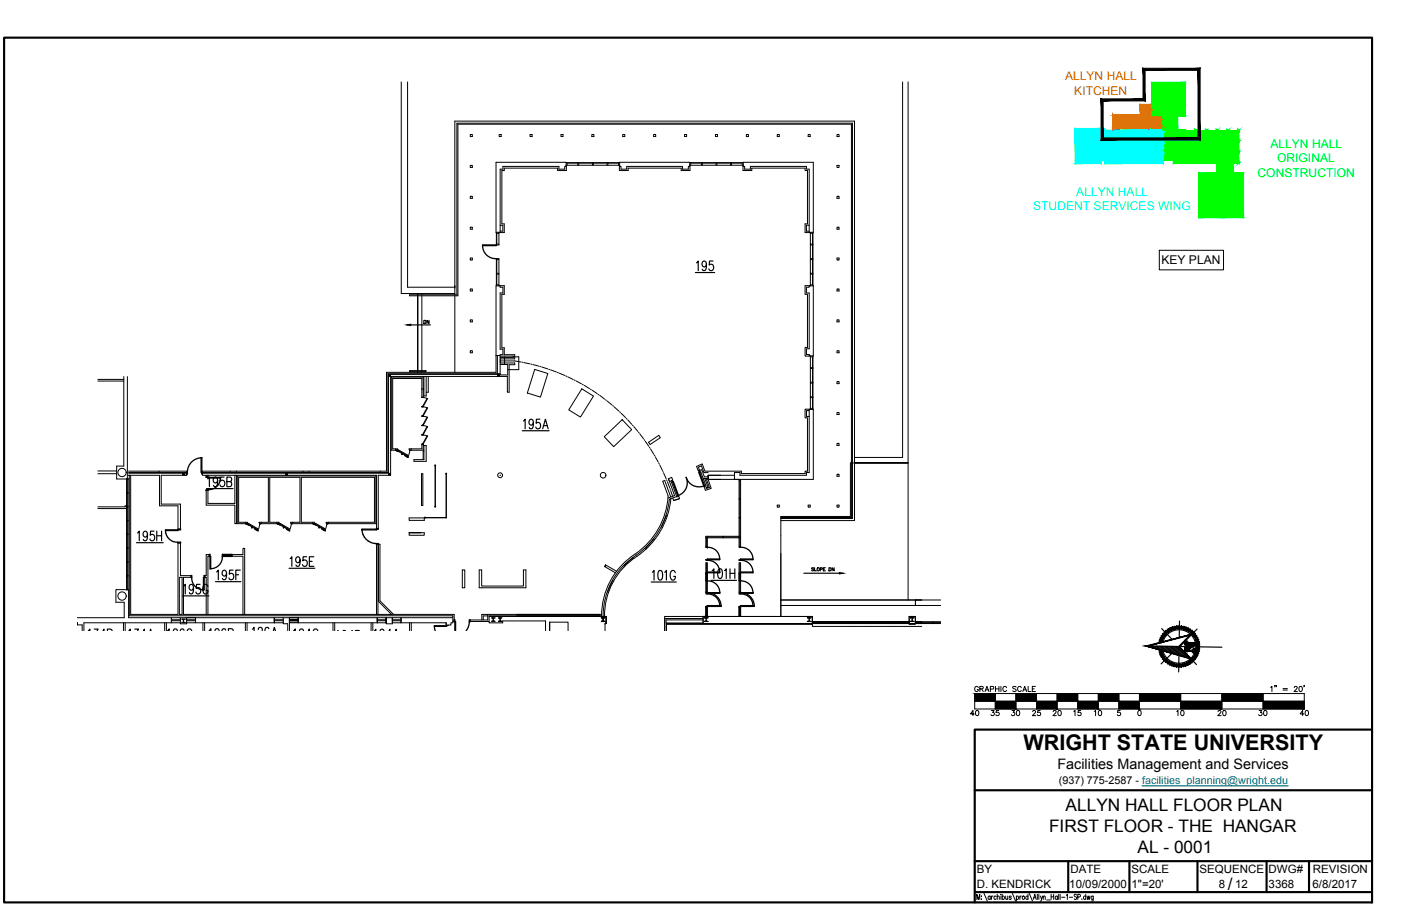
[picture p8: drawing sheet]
<svg xmlns="http://www.w3.org/2000/svg" width="432mm" height="279mm" viewBox="0 0 432 279" stroke-linecap="round" stroke-linejoin="round" font-family="sans-serif">
<!-- layer: ROOM-NUMBER -->
<g fill="none" stroke="#000" stroke-width=".36">
<path d="M214.3 84h6M214.7 81.1l.5-.6v3M217.7 81.5a.78 .78 0 0 1-.7 .8 .87 .87 0 0 1-.6-1 .87 .87 0 0 1 1-.7 2.66 2.66 0 0 1 0 2.7l-.5 .2-.4-.5M219.7 80.5h-1l-.1 1.3a.94 .94 0 0 1 1.4 .5 .94 .94 0 0 1-1 1.2l-.5-.6M161 132.8h8.2M161.3 129.9l.6-.6v2.9M164.4 130.3a.78 .78 0 0 1-.7 .8 .87 .87 0 0 1-.7-1 .87 .87 0 0 1 1.1-.7 2.66 2.66 0 0 1 0 2.7l-.6 .1-.4-.4M166.4 129.3h-1.1l-.1 1.2a.94 .94 0 0 1 1.5 .6 .94 .94 0 0 1-1 1.1l-.6-.5M167.3 132.2l.8-2.9 .8 2.9M167.6 131.3h1M63.7 150.7h8.1M64 147.7l.5-.6v3"/>
<path d="M67.1 148.1l-.3 .7a.82 .82 0 0 1-1.1-.8 .82 .82 0 0 1 1.1-.8 2.32 2.32 0 0 1-.4 2.9l-.5-.2-.1-.2M69.1 147.1h-1.1l-.1 1.3a.95 .95 0 0 1 1.5 .5 .95 .95 0 0 1-1.1 1.2l-.5-.6M69.9 148.5l1.3-.1 .2-.4-.2-.8-1.3-.1v3h1a.83 .83 0 0 0 .5-.8 .83 .83 0 0 0-.5-.8M42.1 167.4h8.2M42.4 164.4l.5-.6v3M45.5 164.8a.78 .78 0 0 1-.8 .8 .87 .87 0 0 1-.6-1 .87 .87 0 0 1 1-.7 2.66 2.66 0 0 1 0 2.7l-.5 .2-.4-.5M47.5 163.8h-1.1l-.1 1.3a.94 .94 0 0 1 1.5 .5 .94 .94 0 0 1-1.1 1.2l-.5-.6M48.3 163.8v3M48.3 165.2h1.5M49.8 163.8v3M66.4 179.4h7.8M66.8 176.4l.5-.6v3"/>
<path d="M69.8 176.8a.78 .78 0 0 1-.7 .9 .87 .87 0 0 1-.6-1.1 .87 .87 0 0 1 1-.6 2.29 2.29 0 0 1-.3 2.8l-.5-.2-.1-.2M71.8 175.8h-1l-.1 1.3a.94 .94 0 0 1 1.4 .5 .94 .94 0 0 1-1 1.2l-.5-.6M72.7 177.2h.8M74.1 175.8h-1.4v3M89.1 175.3h7.9M89.4 172.3l.6-.6v3M92.5 172.7a.78 .78 0 0 1-.7 .8 .87 .87 0 0 1-.7-1 .87 .87 0 0 1 1.1-.7 2.66 2.66 0 0 1 0 2.7l-.6 .2-.4-.5M94.5 171.7h-1.1l-.1 1.3a.94 .94 0 0 1 1.5 .5 .94 .94 0 0 1-1 1.2l-.6-.6M95.3 173.1h.9M96.7 171.7h-1.4v3h1.4M200.7 179.5h7.7M201.1 176.5l.5-.6v3"/>
<path d="M203.1 176.1l.5-.2a1.77 1.77 0 0 1 .5 2.4l-.2 .4-.5 .2a2.32 2.32 0 0 1-.3-2.8zM204.9 176.5l.5-.6v3M208.1 176.6a.83 .83 0 0 0-1-.7 .83 .83 0 0 0-.5 1.2l.1 1.1a.79 .79 0 0 0 1 .7 .79 .79 0 0 0 .4-1.1h-.5M219.2 179h7.8M219.5 176l.5-.6v3M221.5 175.5l.5-.1a1.77 1.77 0 0 1 .6 2.4l-.3 .4-.5 .2a2.32 2.32 0 0 1-.3-2.9zM223.3 176l.5-.6v3M225 175.4v3M225 176.8h1.5M226.5 175.4v3M39.7 194.5l.5-.5v.5M41.5 194h1.2l-.3 .5"/>
<path d="M44.2 194.5l.3-.5v.5M46.3 194.5l.1-.5 .2 .5M56.2 183.8h8.2M56.6 180.8l.5-.6v3M59.6 181.2l-.3 .7a.82 .82 0 0 1-1-.8 .82 .82 0 0 1 1-.8 2.32 2.32 0 0 1-.3 2.9l-.5-.2-.1-.3M61.7 180.2h-1.1l-.1 1.3a.95 .95 0 0 1 1.5 .5 .95 .95 0 0 1-1.1 1.2l-.5-.6M64.1 180.9a.83 .83 0 0 0-1-.7 .83 .83 0 0 0-.6 1.1l.1 1.1a.79 .79 0 0 0 1 .8 .79 .79 0 0 0 .5-1.2h-.5M77.8 194l.5-.5v1M79.6 194.2l.2-.6 .6-.1 .4 .5v.5M82.9 193.9l-.5-.4-.5 .1-.3 .9M84.3 194.5l.3-1 .3 1M104.1 194.5h.1"/>
<path d="M105.7 194.5h.8M108.5 194.5h.1M109.6 194.5h1.2M115.4 194.5l.4-.5v.5M117.1 194.5l.4-.5h.5l.3 .5M119.9 194.5l.3-.5v.5M121.9 194.5l.2-.5 .1 .5"/>
</g>
<!-- layer: A-EXISTING -->
<g fill="none" stroke="#000" stroke-width=".31">
<path d="M123.7 25.3v65.2h16.5M125.6 25.3v63.3h14.6M278.2 25.3v115.8h-14.8M279.9 25.3v159.7M144.9 51h.7v.6h-.7zM144.9 41.5h.7v.6h-.7zM152.9 50.1h21.6v1.2h-.5v.9h-1.7v-.9h-17.3v.9h-.9v19.4h-1.2zM153.8 41.5h.7v.6h-.7zM163.4 41.5h.6v.6h-.6zM172.9 41.5h.6v.6h-.6zM174.5 51h16.5M174.5 50.2h16.5"/>
<path d="M174.6 51v1.6h-2.8v-.7h-16.4v.7h-.7v16.4h.7v2.7h-1.6M174.8 50.3h3.3M174.8 50.2v.8M178.1 50.2v.8M178.4 50.3h4.2M178.4 50.2v.8M182.4 41.5h.6v.6h-.6zM182.6 50.2v.8M182.9 50.3h4.2M182.9 50.2v.8M187.1 50.2v.8M187.4 50.3h3.3"/>
<path d="M187.4 50.2v.8M190.7 50.2v.8M190.9 51v1.6h2.7v-.7h16.3v.7h2.8v-1.6M191 50.1h21.6v1.2h-.5v.9h-1.7v-.9h-17.2v.9h-1.8v-.9h-.4zM191.9 41.5h.7v.6h-.7zM201.5 41.5h.6v.6h-.6zM211 41.5h.6v.6h-.6zM212.6 51h16.5M212.6 50.2h16.5M212.9 50.3h3.3M212.9 50.2v.8M216.2 50.2v.8"/>
<path d="M216.5 50.3h4.2M216.5 50.2v.8M220.5 41.5h.6v.6h-.6zM220.7 50.2v.8M221 50.3h4.2M221 50.2v.8M225.2 50.2v.8M225.5 50.3h3.3M225.5 50.2v.8M228.8 50.2v.8M229 51v1.6h2.7v-.7h16.4v.7h.8v16.4h-.8v2.7h1.7M230 41.5h.7v.6h-.7z"/>
<path d="M231.3 51.3h17.3v.9h.8v19.4h1.3v-21.5h-21.6v1.2h.4v.9h1.8v-.9M239.6 41.5h.6v.6h-.6zM249.1 41.5h.6v.6h-.6zM258 51h.6v.6h-.6zM258 41.5h.6v.6h-.6zM144.9 79.6h.7v.6h-.7zM144.9 70.1h.7v.6h-.7zM144.9 60.5h.7v.7h-.7zM153 71.6v3.9h.8v-3.9M153 72h.8M153 75.3h.8M153.1 72v3.3"/>
<path d="M154.1 69.5h.9v1.8h-.9M249.4 69.5h-.8v1.8h.8M249.8 79.8h.8M249.8 72h.8M249.8 75.3h.8M249.8 75.5h.8M249.8 71.6v16.6M250.4 72v3.3M250.4 75.5v4.3M250.6 71.6v16.6M258 79.6h.6v.6h-.6zM258 70.1h.6v.6h-.6z"/>
<path d="M258 60.5h.6v.7h-.6zM128.7 91.2v23.1v-23.1M128.7 90.5v.4v-.4M130 90.5v.4M130 91.2v23.1M140.2 88.8v-.6v2.7M140.2 88.2v-50.8h123.2v123.1h-22.7M140.2 91.2v23.6M144.9 98.6h.7v.7h-.7zM144.9 89.1h.7v.6h-.7zM153 88.2v-8.4h.8v8.4M153 87.8h.8"/>
<path d="M153 84.5h.8M153 84.3h.8M153 80h.8M153.1 80v4.3M153.1 84.5v3.3M153.8 88.1h1.6v2.7h-.7v16.5h.7v2.1h3.2v1.3h-4.4v1.2h4.4v.6h-1.7v8.5h-.5v-4.9h-36v30.5h-3.8v16.4h-.6v-16.4h-52.4M248.6 88.6h.8v-.4h1.3v21.5h-1.3v-.4h-.8v-1.7h.8v-17.2h-.8zM249.8 88.1h-1.7v2.7h.8v16.3h-.8v2.7h1.7M249.8 87.8h.8M249.8 84.5h.8M249.8 84.3h.8M249.8 80h.8"/>
<path d="M250.4 80v4.3M250.4 84.5v3.3M258 98.6h.6v.7h-.6zM258 89.1h.6v.6h-.6zM30.2 117.5h8M30.2 117h8M38.2 116.1v27.6h-2.2v4h3M39.3 116.1v31.5M119.8 115.5h.5v.5h-.5zM120.6 116.3h9.8v6.2h-.4v-5.8h-9v21.7h1.5l-.2 .4h-1.7zM126.2 114.3h5.1v.3h-5.1zM128.7 114.6v.2v-.2"/>
<path d="M130 114.6v.2M130.7 116.1v6M131.4 116.1v4.9M132 116.1v4.9h-.6v1.1h-1M144.9 108.2h.7v.6h-.7zM152.9 109.6l2.1-.2v-1.7h-.9v-17.3h.9v-1.8h-.9v-.4h-1.2v26.6h-33.8v30.5h-56.7v1.3h1.2v.4h.5v-.4M153.3 109.6v5.6M153.4 115.5h.5v.5h-.5zM153.5 115.2v.3h-33.7v30.4h-57.4M154.1 109.6v6h2.4v-3.2h-2.4M154.1 115.2h-34.6v30.5h-57.1M154.1 109.8h4.1v.4h-4.1"/>
<path d="M154.2 111.3h4.4l1.9 .3M155.5 110.2v2.2M158.2 110h1.7v4h-3.4M160.8 111.7l.3 .1M161.4 111.8l1.9 .4M163.6 112.3l.3 .1M164.2 112.4l1.9 .5M164.8 113.9l4 1.3-2.2 7.3-4.1-1.3zM166.4 113l.3 .1M167 113.2l1.8 .6M169.1 113.9l.3 .1M169.7 114.1l1.8 .6"/>
<path d="M171.8 114.8l.3 .2M172.4 115.1l1.7 .7M174.4 115.9l.3 .2M175 116.2l1.7 .8M177 117.2l.3 .1M177.6 117.5l1.6 .9M179.3 119.9l3.6 2.2-4 6.5-3.6-2.2zM179.5 118.5l.3 .2M180.1 118.8l1.6 1M249.8 110.1h.8M249.8 109.7v16.6M249.8 118.1h.8"/>
<path d="M249.8 117.9h.8M249.8 113.6h.8M249.8 113.4h.8M250.4 110.1v3.3M250.4 113.6v4.3M250.4 118.1v4.3M250.6 109.7v16.6M258 117.7h.6v.6h-.6zM258 108.2h.6v.6h-.6zM121.9 138.4v.4M122.1 139l.1-.1 .7 .4-.8-.3M122.1 138.8h.2"/>
<path d="M122.3 138.9l3.4 2M122.6 138.8l-.3 .1M123.9 139.9l.1 .1M124 139.9l-.1 .3-.1-.1zM126.3 138.8l-.5 1.9M126.3 138.8h.4M126.4 138.8v.2M126.4 138.9v.1M126.5 138.8v.1M130 134.1h.4zM130 134l.4 .1zM130 131.2l.4 .1z"/>
<path d="M130 131.1l.4 .1zM130 125.3l.4 .1zM130 125.4l.4 .1zM130 128.3l.4 .1zM130 122.5l.4 .1zM130.4 134.2l1.4 .3M130.4 131.3l1.4 .3M130.4 128.4l1.4 .3M130.4 125.5l1.4 .3M130.4 122.6l1.4 .3M130.4 137.4h1v4.9h-3.8v-.6h3.1v-4.3M130.7 139.1h-.3v2.6"/>
<path d="M131.6 125.7l.2 .1-1.4 2.4-.4 .1h.4l-.1-.1zM131.6 122.9h.2l-1.4 2.4h-.1zM131.8 134.5l-1.4 2.4h-.4l.4 .1h-.4v1.4h-3.9l.2 .4M131.8 134.5l-.2-.1-1.3 2.4 .1 2h-3.7v-.4M131.8 131.6l-.2-.1-1.3 2.4 .1 .1M131.8 131.6l-1.4 2.4M131.8 128.7l-.2-.1-1.3 2.5h.1M131.8 128.7l-1.4 2.4M182 120l.2 .2M182.5 120.3l1.6 1.1M184.3 121.6l.3 .2M184.8 122l1.6 1.1"/>
<path d="M186.2 134.7l5.6-5.3 2.9 3.1-5.6 5.2zM186.6 123.3l.3 .2M187.1 123.7l1.5 1.2M188.8 125.1l.3 .2M189.3 125.5l1.4 1.3M191 127l.2 .2M191.4 127.4l1.4 1.4M193 129l.2 .2M193.5 129.5l1.2 1.4M194.9 131.1l.2 .2M195.4 131.6l1.2 1.4M196.8 133.3l.2 .2"/>
<path d="M197.2 133.8l1.1 1.5M198.5 135.6l.2 .2M198.9 136.1l1.1 1.5M199.9 136.4l3.1-2.1 .5 .7-3.1 2.1zM200.1 137.9l.2 .3M200.5 138.4l1 1.7M249.4 126.6h-.8v1.8h.8M249.8 126.2h-1.7v2.7h.8v16.4h-.8v.7h-19.6v-.7h-11.3l-.8-2.2-1.7 .7 .5 1.4 .3-.1M249.8 125.9h.8M249.8 122.4h.8M249.8 122.6h.8M250.4 122.6v3.3"/>
<path d="M258 136.7h.6v.7h-.6zM258 127.2h.6v.6h-.6zM30.2 146.1h5.8M30.2 145.2h5.8M30.2 156.8h8.8M39 156h-.4v.3h-8.4M39 156.4h.5M39 156.1h.5M39 151.9h.5M39 152.1h.5M39 147.8h.5M39 156.2h.5"/>
<path d="M39 152h.5M39.2 147.8v4.2M39.2 152.1v29.6M39.5 147.6v34.3M39.6 145.3h17.9v1.3h-.3M39.6 147.6h-.6v34.3h.6v8.6h13.2M39.6 146.6h9.6v9.4h5.7v7.2h.7v-7.7h-5.9v-8.9h7.8M39.6 145.9h17.9M39.6 145.7h17.9M39.8 146.6v43.3h99.8v2.2h-.6v.7l-1.5 .2v-.9h-13.9v-1.6h16M40.3 146.6v42.9h14.6v-22.1h.7v10.1h3.3v.5h-2.3v11.5h7M49 145.3v.4"/>
<path d="M56.3 146h.5v.5h-.5zM56.4 146h.4v.5h-.4zM70.9 145.3v.4M72.4 146.6v8.7h-8.3v-4.1h-.5v4.6h8.8v5.7h.5v-14.9M72.8 145.3v.4M88 146h.6v.5h-.6zM88.1 146h.4v.5h-.4zM93.4 145.3v.4M95.3 145.3v.4M117.2 145.3v.4M119.8 146h.5v.5h-.5zM124.8 140.3l1 .8"/>
<path d="M124.8 140.4h.1M124.8 140.5l.6 .4M125.4 140.9h.1M125.5 140.8l-.1 .1M125.6 140.6l-3-1.8 .2-.1 2.8 1.6 .1 .6M125.7 140.9l.1 .2M126.1 159.7h4.7v.8h-4.7zM129.9 146.1h.4v9.8h-.4zM131.1 159.7h6.3M131.1 159.6h6.3M134.1 143.7v12.4M137.5 146.2v13.3"/>
<path d="M154.1 146.6h.1M201.6 140.3l.2 .3M202 140.9l.9 1.7M203 142.8l.2 .3M203.3 143.4l.9 1.7M204.3 145.4l.1 .3M204.6 146l.7 1.7M205.5 148l.1 .3M205.7 159.1l-.3-.1-1.5 3.5 .3 .1M205.7 148.6l.7 1.8M206 147.7l1-.5 .3 .9-.3 .1M206 147.7l1.9 5.1-2 .8"/>
<path d="M206 147.7l.3 .8 .7-.2M206.5 150.7l.1 .3M206.7 151.3l.6 1.7M206.7 153.3l-1.8-5.1-.6 .2 1.6 4.5a23.6 23.6 0 0 1-11.4 18.8 22.6 22.6 0 0 0-9.1 18.4M206.8 153.8a24.5 24.5 0 0 1-11.7 18.6 21.7 21.7 0 0 0-8.8 17.7M207 148.2h.1M207.1 148.8l1.5 4.4 .6-.2 .3 .8-1.9 .6-.2-.8M208.5 153.1l-2.2 .8a23.8 23.8 0 0 1-10.3 17.3M209.5 153.8l-1.9 .6M215.6 145l-.3-.9 .9-.4 .8 2h1.3M215.6 145.1l.7-.3 .8 2.3h1.2M215.8 145.6l.2-.1 .7 2.1h1.6"/>
<path d="M217.2 147.6l1 2.6-.6 .2 .1 .2 .9-.3-1-2.7M218.3 147.8v-1.2v1.2M218.3 146.6h8.1M226.4 146.6v-.9h1.7v.9h20.5v-.9h.8v-19.4h1.3v21.5h-32.5l1 2.8-1.8 .6-.4-1.1 .6-.2-.9-2.3M226.4 146.6v1.2h1.3M227.8 147.8v20.8M227.8 159.6h.5M227.8 159.8h.5M227.8 154h.5M227.8 153.7h.5M227.8 148.1h.5M228 148.1v5.6"/>
<path d="M228 154v5.6M228 159.8v5.6M228.3 147.8v21h-.5v-.2h.5M239.6 155.8h.6v.6h-.6zM240.7 159.6h21.7v-121.3h-121.3v52.9h-14.9v-.3h14.6v-52.9h121.9v121.9h-22M249.1 155.8h.6v.6h-.6zM258 155.8h.6v.6h-.6zM258 146.3h.6v.6h-.6zM263.4 142.8h-1.3v16.5h-21.4v30.8M279.9 142.8h-16.5h16.5M39 177.5h.5M39 177.7h.5"/>
<path d="M39 173.2h.5M39 173.4h.5M39 169.1h.5M39 168.9h.5M39 164.7h.5M39 164.9h.5M39 160.4h.5M39 160.6h.5M39 177.6h.5M39 173.3h.5M39 169h.5M39 164.8h.5"/>
<path d="M39 160.5h.5M55.3 178h.8v11.5h-.8zM75.6 161.1v.4M75.9 161.5h.2M75.9 161.5l.7 .4zM76.1 161.5l.2-.4h-2.8v-13.9h9.2v13.9h-2.8l.1 .4h.5M76.1 161.5h-3v-14.7h42.7v14.7h-15.1M76.3 161.5l.3-.1 2.8 1.6 .1 .5M76.3 161.5l-.2 .1 3.4 1.9M76.3 161.5l3.1 1.8M77.7 162.5v.4v-.4M77.7 162.6h.1"/>
<path d="M78.5 163.1l1 .7M78.5 163v.1M78.5 163.1h.1M78.6 163.1l.5 .4M78.6 163v.1M79.1 163.5h.1M79.3 163.4l-.1 .1M79.5 163.5v.3M80 161.5l-.4 1.8M80.1 161.6h.1M80.2 161.5v.1M80.5 161.5h5.3"/>
<path d="M80.5 161.1v.4M85.4 161.1v.4M85.6 161.6l.8 .3-.8-.3M85.6 161.5h.2M85.8 161.5l.2-.4h-2.9v-13.9h9.3v13.9h-2.8l.2 .4M85.9 161.4h.4l2.8 1.6 .1 .5-3.4-1.9zM86.1 161.5l3 1.8M87.4 162.6h.1M87.5 162.5l-.1 .4-.1-.1zM88.2 163.1l1.1 .7M88.3 163l-.1 .1M88.3 163.1h.1"/>
<path d="M88.3 163.1l.6 .4M88.3 163v.1M89 163.4l-.1 .1M89.2 163.5l.1 .3M89.8 161.5l-.5 1.8M89.8 161.5h7M89.9 161.6h.1M89.9 161.5v.1M90.2 161.1v.4M96.3 161.1v.4M96.6 161.5h.2M96.6 161.5l.7 .4z"/>
<path d="M96.8 161.5l.1-.4h-4v-13.9h22.5v13.9h-14.9l.2 .4M97 161.5l3.1 1.8M98.4 162.6h.1M98.5 162.6l-.3 .2 .3-.2M99.2 163.1l1 .7M99.2 163v.1M99.3 163.1h.1M99.3 163.1l.5 .4M99.3 163v.1M99.9 163.4v.1M100.1 163.5v-.5l-2.8-1.6-.5 .2 3.3 1.9 .1 .3M100.7 161.5l-.5 1.8"/>
<path d="M100.9 161.5v.1M100.9 161.6h.1M101.2 161.1v.4M126.1 164.3v.8h4.7v-.8h-4.7h3.6M142.5 175.8h.7v5.5h-.7zM147.7 175.8h.8v4.9h12.8v-4.9h.8v5.5h-14.4zM186.4 174.7l.3-.5-.3 .5 3.3 1.9M186.7 174.2l3.3 2M189.1 179.2l-.3-.1-1.5 3.4 .3 .2M195.4 172.2l-.3-.2-2.8 2.5 .2 .2M196 171.3a22.1 22.1 0 0 0-10.1 18.8M201.8 166.4l-.3-.2-2.6 2.8 .3 .3"/>
<path d="M217.5 179h.5v.2h-.5zM217.5 172.6h.5v.2h-.5zM217.5 173.5v9.1M217.5 176.8h.5M217.5 176.6h.5M217.5 165.9h10.8M217.8 165.9v2.7M217.8 173.5v9.1M218 165.4v3.2M218 173.5v9.1M218 165.6h4.8M222.8 165.4v.5"/>
<path d="M223 165.6h4.8M223 165.4v.5M227.8 172.6h.5v.2h-.5zM227.8 173.5v9.1M227.8 176.8h.5M227.8 176.6h.5M228 165.9v2.7M228 173.5v9.1M228.3 179h-.5v.2h.5M228.3 165.4h-10.8v3.4h.5v-.2h-.5M228.3 173.5v9.1M23.8 192.7v-.6v.6h1.5"/>
<path d="M25.9 192.1h26.9v-1.6h2.8v1.6M38.1 192.1v2.4M38.6 192.1v2.4M39 181.8h-3.3v3.9h2.6v4.8h-14.5M39 181.7h.5M52.8 191.1h2.8M52.8 191.4h2.8M55.6 190.5h28.9M56.5 191.8v-.8l-.5-.1h1.1l-.5 .1v.8M57.5 192.1v-1.6h2.8v1.6h-2.8v.3M57.5 191.1h2.8M57.5 191.4h2.8"/>
<path d="M60.3 192.1h24.2M63.6 189.5h11.3M63.6 189.5v-11.5h-.5v-.5h.5v-6.5h.9v.5h-.4v18M74.9 189.5v-18h-3.4v-.5h3.4v-1.9h.5v20.4M74.9 189.5h45.8l-4-4v-17.2h-.2v21.2M75.6 192.1v2.4M76.2 192.1v2.4M84.5 190.5h2.8v1.6h-2.8zM84.5 191.1h2.8M84.5 191.4h2.8M84.5 190.7v1.4M87.3 190.5h1.9v1.6"/>
<path d="M87.3 191.9v.5h1.4M89.2 190.5h2.7v1.6h-2.7zM89.2 190.5h2.7v1.4h-2.7zM89.2 191.1h2.7M89.2 191.4h2.7M89.2 191.3h2.7M89.2 191h2.7M91.9 192.1h24.4M91.9 190.5h24.4v1.6M102.6 192.1v2.4M103.2 192.1v2.4M114.4 192.1v2.4"/>
<path d="M114.9 192.1v2.4M116 189.5v-21.7h1.1v17.5l4.2 4.2M116.3 190.5h2.7v1.6h-2.7zM116.3 191.1h2.7M116.3 191.4h2.7M119 190.5h1.9v1.9h-1.9v-1.9v1.6M120.7 189.5h19.3v2.2h-.4M120.9 190.5h2.7v1.6h-2.7zM120.9 191.1h2.7M120.9 191.4h2.7M126.2 192.1v2.4M126.8 192.1v2.4"/>
<path d="M150.3 189.9h-1.4v1.3M150.3 189.5v1.7h-5.4v.5h5.8M151.5 190.5h1.1l-.5 .1v.9l.5 .1h-1.1l.5-.1v-.9zM153.6 190.5h1.1l-.5 .1v.9l.5 .1h-1.1l.5-.1v-.9zM159.3 190.1h27.6M169.4 194.5v-2.6h5.7v2.6M185.3 190.5h1.2l-.6 .1v1l.6 .1h-1.2l.6-.2v-.9zM185.4 189.9h-34.7v.2M185.4 189.5h-36.9v1.7M186.9 190.1v2.1v-2.1M186.9 190.1h-36.2v2h4.2v-.6h13.2v3M186.9 192.2h-.4v2.3"/>
<path d="M204.9 190.7h11.8M216.7 190.1h1.8h-1.8M216.7 190.1h33.7v1.7h29.8h-29.8h29.8v-1.7M216.7 190.1v2.2h33.7v.9h33.7M216.7 192.3h-11.3v2.2v-2h45v-.2M216.7 192.3h73.2M216.7 190.1h-11.8v4.4M216.7 191.2h-11.4v.9h11.4M216.7 190.1v2.2M217.1 190.5h.1M217.1 190.5h1.1l-.5 .1v.9l.5 .2h-1.1l.5-.2v-.9zM217.5 189.9h.5h-.5"/>
<path d="M217.5 183h.5v.2h-.5zM217.5 182.6h.5v.2h-.5zM217.5 187.2h.5M217.5 187h.5v3.1M217.5 187v3.1M217.8 187.2v2.7M218 186.8v.2h-.5M218 182.8v.2M227.8 187v3.1v-3.1h.5v3.1v-3.1zM227.8 183h.5v.2h-.5zM227.8 182.6h.5v.2h-.5zM227.8 189.9h.5"/>
<path d="M227.8 187.2h.5M228 187.2v2.7M240.7 186.7h49.2M240.7 185h49.2M248.4 190.1h2v1.7M248.8 190.5h.1M248.8 190.5h1.2l-.6 .1v.9l.6 .2h-1.2l.6-.2v-.9zM250.4 191.8h29.8h-29.8M250.4 191.8h.1v.5h-.1zM250.4 191.8h29.8v-1.7h1.9v1.7M250.4 191.8h.2v.5h-.2zM250.5 192.1h5.2"/>
<path d="M255.7 191.8h.2v.5h-.2zM255.9 192.1h6.2M262.1 191.8h.1v.5h-.1zM262.2 192.1h6.2M268.4 191.8h.2v.5h-.2zM268.6 192.1h6.2M274.8 191.8h.1v.5h-.1zM274.9 192.1h5.1M280 191.8h.2v.5h-.2zM280.2 192.3v.2h1.9v-.2M280.6 190.5h1.1l-.5 .1v.9l.5 .2h-1.1l.5-.2v-.9zM282.1 191.8h.2v.5h-.2z"/>
<path d="M282.1 190.1v1.7h7.8M282.1 191.8h2h-2M282.1 185v1.7h2M282.3 192.1h5.2M284.1 185h-2v1.7M287.5 191.8h.1v.5h-.1zM287.6 192.1h2.3M300.4 225h122.5v53.3h-122.5z"/>
<circle cx="122.2" cy="138.9" r=".07"/>
<circle cx="37.6" cy="145.7" r="1.28"/>
<circle cx="131" cy="159.6" r=".12"/>
<circle cx="134.1" cy="156.2" r=".12"/>
<circle cx="134.1" cy="143.5" r=".12"/>
<circle cx="137.5" cy="159.6" r=".12"/>
<circle cx="137.5" cy="146.1" r=".12"/>
<circle cx="154.1" cy="146.6" r=".75"/>
<circle cx="185.9" cy="146.6" r=".86"/>
<circle cx="75.9" cy="161.6" r=".07"/>
<circle cx="85.7" cy="161.6" r=".07"/>
<circle cx="96.6" cy="161.6" r=".07"/>
<circle cx="37.6" cy="183.8" r="1.28"/>
</g>
<!-- layer: A-DOOR -->
<g fill="none" stroke="#000" stroke-width=".4">
<path d="M148.7 75.7a4 4 0 0 0 4.3 4.1M148.8 75.5h4.2v.2h-4.2zM57.5 145.6h.3v.6h-.3zM62 141.2h.2v5h.2v-.6h-.4zM62.2 141.2a4.4 4.4 0 0 0-4.4 4.4M63.5 151h.6v.2h-.6zM67.9 147.4h-3.8v-.2h-.6v-.2h.6v.2h3.8a3.7 3.7 0 0 1-3.8 3.8M207 148.3h.3l.1 .5h-.3M207.4 148.8l1.5 4.1 .2-.1M207.6 148.7l-.2 .1 .2-.1M207.6 148.7l1.5 4.1M211.5 147.2a4.2 4.2 0 0 0 5.4 2.7"/>
<path d="M211.5 147.2a4.2 4.2 0 0 1-2.4 5.6M215.6 145.1h-.2l.2 .6-.2 .1 1.5 4.1 .3-.1-1.6-4.1 .2-.1M51 163.6v-.2h3.8v.2h-3.8a3.6 3.6 0 0 0 3.8 3.6v.2h.9v-.2h-.9M54.8 163.2h.9v.2h-.9zM58.9 177.5h.2v.6h-.2zM59.1 178.1a3.6 3.6 0 0 0 3.6 3.8M62.9 177.5h.2v.6h-.2v3.8h-.2v-3.8h.2zM64.5 171v.6h.4v3.8h-.2v-4.4zM68.5 171.6a3.6 3.6 0 0 1-3.6 3.8M68.5 171h3v.6h-3zM68.7 171.3h2.6M68.7 171v.6"/>
<path d="M71.3 171v.6M111.6 163.2h5v-.2h-.6v.4h-4.4v-.2a4.4 4.4 0 0 0 4.4 4.4M116 167.6h.6v.2h-.6zM218 168.8a3.6 3.6 0 0 1 3.8 3.6M218 172.8a3.6 3.6 0 0 1 3.8 3.6M218 172.4h3.8v.2h-3.8zM218 176.4h3.8v.2h-3.8zM218 168.8v.2M218 179.2a3.6 3.6 0 0 1 3.8 3.6M228.2 179.2a3.6 3.6 0 0 1 3.9 3.6M228.2 168.8a3.6 3.6 0 0 1 3.9 3.6M228.2 172.8a3.6 3.6 0 0 1 3.9 3.6"/>
<path d="M228.3 172.4h3.8v.2h-3.8zM228.3 176.4h3.8v.2h-3.8zM133.9 193.2h3.6v-.2h-3.6l.2 1.5M218 182.7a4.2 4.2 0 0 1 4.2 4.3M218 183.2a3.6 3.6 0 0 1 3.8 3.8M218 186.8h4.2v.2h-4.2zM218 182.8h3.8M221.8 182.8v.2h-3.8M228.2 182.7a4.2 4.2 0 0 1 4.3 4.3M228.2 183.2a3.6 3.6 0 0 1 3.9 3.8h-3.8v-.2M228.3 186.8h4.2v.2M228.3 186.8v.2h4.2"/>
<path d="M228.3 182.8h3.8v.2h-3.8z"/>
</g>
<!-- layer: DOORS -->
<path d="M140 191.1h.2v.6h-.2zM140.2 194.5v-2.8h.2v2.8M144.6 191.7l-.3 1.7-.6 1.1M144.6 191.1h.3v.6h-.3z" fill="none" stroke="#000" stroke-width=".4"/>
<!-- layer: A-NOTE -->
<path d="M125.3 100.2l1.3-.2v.4zM258.7 176.6l1.3 .2-1.3 .2z" fill="#000" stroke="#000" stroke-width=".31"/>
<g fill="none" stroke="#000" stroke-width=".36">
<path d="M126.6 100.2h6.1M247.7 176.8h11M250.8 175.2h-.7l.6 .5v.3l-.6-.1M251.1 175.1v.9h.5M252.8 175.6l.6-.1v-.3l-.6-.1v.9M253.8 175.5h.3M254.4 175.1h-.6v.9h.6M255.5 175.1h.3a.51 .51 0 0 1 .3 .5 .51 .51 0 0 1-.3 .4h-.3zM257.1 175.1v.9l-.7-.9v.9"/>
<circle cx="252.2" cy="175.5" r=".44"/>
</g>
<!-- layer: A-EXISTING -->
<path d="M300.4 225h122.5" fill="none" stroke="#fff" stroke-width=".31"/>
<path d="M300.4 278.3l122.5-53.3v53.3zM300.4 225v53.3l122.5-53.3z" fill="#fff" stroke="#fff" stroke-width=".31"/>
<!-- layer: NORTH -->
<g fill="#000" stroke="#000" stroke-width=".31">
<path d="M365.3 198.2l.1 .6zM365.4 197.8v.2zM365.3 197.8l.1 .7zM365.5 198.1v.3zM365.6 198.2l.1 .1zM366.9 198.2h1.2l-1 1.5zM365.2 200.6l.1 .5zM368 200.6l.1 .3zM368.1 200.2l.1 .6z"/>
<path d="M365.2 199.5l.3 1.2 .1-1.4zM365.6 199.3l.3 1.4h-.4z"/>
<path d="M365.3 198.2l.1 .6zM365.3 198.2l.1 .6z"/>
<path d="M365.3 198.1l.1 .6zM365.3 198.1l.1 .6z"/>
<path d="M365.3 198l.1 .7zM365.3 198l.1 .7z"/>
<path d="M365.3 198l.1 .6zM365.3 198l.1 .6z"/>
<path d="M365.3 197.9l.1 .7zM365.3 197.9l.1 .7z"/>
<path d="M365.3 197.8l.1 .7zM365.3 197.8l.1 .7zM365.3 197.8l.1 .7z"/>
<path d="M365.3 197.8l.1 .7zM365.3 197.8l.1 .7z"/>
<path d="M365.3 197.8l.1 .7zM365.3 197.8l.1 .7z"/>
<path d="M365.3 197.8l.1 .7zM365.3 197.8l.1 .7z"/>
<path d="M365.3 197.8l.2 .6zM365.4 197.8l.1 .6z"/>
<path d="M365.4 197.8l.1 .6zM365.4 197.8l.1 .6z"/>
<path d="M365.4 197.8v.2zM365.4 197.8v.2zM365.4 197.8v.2z"/>
<path d="M365.2 198.8h.2zM365.2 197.7v1.1zM365.2 197.7l.1 1zM365.2 197.7h.2z"/>
<path d="M365.4 198l.1 .4zM365.4 198l.1 .4z"/>
<path d="M365.4 198l.1 .4zM365.4 198.1l.1 .3z"/>
<path d="M365.7 198.2h2.6zM365.7 198.2h2.6zM368.3 198.2v.7zM368.2 198.3l.1 .6zM366 200.5l2.3-1.6zM365.7 200.6l2.5-1.7zM365.7 200.6h2.1zM365.7 200.6h2.1z"/>
<path d="M365.4 198.1l.1 .3zM365.4 198.1l.1 .3z"/>
<path d="M365.5 198.1v.3zM365.4 198.1l.1 .3z"/>
<path d="M365.5 198.1v.3zM365.5 198.1v.3zM365.5 198.1v.3z"/>
<path d="M365.5 198.1v.3zM365.5 198.1v.3z"/>
<path d="M365.4 198.1l.1 .3zM365.4 198.1l.1 .3z"/>
<path d="M365.5 198.1v.3zM365.5 198.2l.1 .2zM365.5 198.2l.1 .2zM365.5 198.2l.1 .2z"/>
<path d="M365.5 198.2l.1 .2zM365.6 198.2v.2zM365.6 198.2v.2zM365.6 198.2v.2z"/>
<path d="M365.6 198.2v.2zM365.6 198.2v.2z"/>
<path d="M365.6 198.2v.2zM365.6 198.2v.2z"/>
<path d="M365.6 198.2v.1zM365.6 198.2l.1 .1zM365.6 198.2l.1 .1z"/>
<path d="M365.6 199.3l.2 1.3 .1-1.5zM365.9 199.1l.3 1.3-.4 .2z"/>
<path d="M365.7 198.2h1.2zM365.8 198.3l1.1 .1z"/>
<path d="M365.9 199.1l.3 1.3 .7-2zM366.9 198.4l.2 1.3-.9 .7z"/>
<path d="M368.1 198.2l-1 1.5 1.2-.8zM368.1 198.2l.2 .7z"/>
<path d="M357.2 200.5l.7-.2-.5 .9zM357.9 200.3l-.5 .9 .7-.2zM357.4 201.2l.7-.2-.5 .9zM358.1 201l-.5 .9 .7-.3zM357.6 201.9l.7-.3-.4 .9zM358.3 201.6l-.4 .9 .7-.4zM357.9 202.5l.7-.4-.3 1zM358.6 202.1l-.3 1 .6-.4zM358.3 203.1l.6-.4-.1 1zM358.9 202.7l-.1 1 .5-.5zM358.8 203.7l.5-.5v1zM359.3 203.2v1l.5-.6zM359.8 203.6l.1 1-.6-.4zM359.8 203.6l.1 1 .4-.6zM360.3 204l.2 1-.6-.4zM360.3 204l.2 1 .3-.7zM360.8 204.3l.4 1-.7-.3zM360.8 204.3l.4 1 .2-.7zM361.4 204.6l.5 .9-.7-.2zM361.4 204.6l.5 .9 .1-.7zM362 204.8l.6 .8-.7-.1zM362 204.8l.6 .8 .1-.7zM362.7 204.9l.6 .8-.7-.1zM362.7 204.9l.6 .8v-.8z"/>
<path d="M363.3 204.9l.7 .7-.7 .1zM363.3 204.9l.7 .7-.1-.7zM363.9 204.9l.8 .6-.7 .1zM363.9 204.9l.8 .6-.2-.7zM364.5 204.8l.9 .6-.7 .1zM364.5 204.8l.9 .6-.3-.7zM365.1 204.7l.9 .4-.6 .3zM365.1 204.7l.9 .4-.3-.7zM365.7 204.4l1 .4-.7 .3zM365.7 204.4l1 .4-.4-.7zM366.3 204.1l.9 .3-.5 .4zM366.3 204.1l.9 .3-.4-.6zM366.8 203.8l1 .1-.6 .5zM366.8 203.8l1 .1-.5-.5zM367.3 203.4h1l-.5 .5zM367.7 202.9l-.4 .5h1zM367.7 202.9l1-.1-.4 .6zM368.1 202.4l-.4 .5 1-.1zM368.1 202.4l.9-.2-.3 .6zM368.4 201.9l-.3 .5 .9-.2zM368.4 201.9l.9-.3-.3 .6zM368.6 201.3l-.2 .6 .9-.3zM368.6 201.3l.9-.4-.2 .7zM368.8 200.7l-.2 .6 .9-.4zM368.8 200.7l.8-.5-.1 .7zM368.9 200.1l-.1 .6 .8-.5zM368.9 200.1l.8-.6-.1 .7zM368.9 199.5v.6l.8-.6zM368.9 199.5l.8-.7v.7zM368.9 198.9v.6l.8-.7zM369.6 198.1l.1 .7-.8 .1zM368.8 198.2l.1 .7 .7-.8zM369.4 197.4l.2 .7-.8 .1zM368.7 197.6l.1 .6 .6-.8zM369.1 196.7l.3 .7-.7 .2zM368.4 197.1l.3 .5 .4-.9zM368.8 196.1l.3 .6-.7 .4zM368.1 196.5l.3 .6 .4-1zM368.4 195.5l.4 .6-.7 .4zM367.8 196l.3 .5 .3-1zM367.9 195l.5 .5-.6 .5zM367.4 195.5l.4 .5 .1-1zM367.4 194.5l.5 .5-.5 .5zM367.4 194.5l-.5 .6 .5 .4zM366.8 194.1l.6 .4-.5 .6zM366.8 194.1l-.4 .6 .5 .4zM366.2 193.8l.6 .3-.4 .6zM366.2 193.8l-.3 .6 .5 .3zM365.6 193.5l.6 .3-.3 .6zM365.6 193.5l-.3 .7 .6 .2zM364.9 193.3l.7 .2-.3 .7zM364.9 193.3l-.2 .7 .6 .2zM364.2 193.1l.7 .2-.2 .7zM364.2 193.1l-.1 .8 .6 .1zM363.5 193.1h.7l-.1 .8zM363.5 193.1v.7l.6 .1zM362.8 193.1h.7v.7zM362.8 193.1l.1 .8 .6-.1zM362.1 193.2l.7-.1 .1 .8zM362.1 193.2l.1 .7h.7zM361.4 193.4l.7-.2 .1 .7zM361.4 193.4l.2 .7 .6-.2zM360.7 193.7l.7-.3 .2 .7zM360.7 193.7l.3 .7 .6-.3zM360.1 194l.6-.3 .3 .7zM360.1 194l.3 .7 .6-.3zM359.5 194.5l.6-.5 .3 .7zM359.5 194.5l.4 .5 .5-.3zM358.9 194.9l.6-.4 .4 .5zM358.9 194.9l.5 .6 .5-.5zM358.9 194.9l.5 .6h-.9zM358.5 195.5l.5 .5 .4-.5zM358.5 195.5l.5 .5-1 .1zM358 196.1l.7 .4 .3-.5zM358 196.1l.7 .4-1 .2zM357.7 196.7l.7 .3 .3-.5zM357.7 196.7l.7 .3-1 .4zM357.4 197.4l.7 .2 .3-.6zM357.4 197.4l.7 .2-.9 .5zM357.2 198.1l.8 .1 .1-.6z"/>
<path d="M365.2 200.1l.1 1zM365.2 200.1l.1 1z"/>
<path d="M365.2 199.5l.2 1.2zM365.2 199.5l.3 1.2z"/>
<path d="M365.8 200.6l.1 .1 1.8-.1zM365.9 200.7l1.8-.1 .1 .2z"/>
<path d="M353.1 199.2l13.9 4.1v-.3zM353.1 199.2h.8l13.1 3.8zM353.1 199.2h.8l13.5-3.7zM353.9 199.2l13.5-3.7-.7 .5zM366.7 196l-3.1 3.4 3.8-3.9zM363.2 199.4l3.5-3.4-3.1 3.4zM363.2 199.4l3.9 3.7-3.5-3.7zM363.2 199.4l3.9 3.7-.2 .1z"/>
<path d="M367.7 200.6l.1 .2zM367.8 200.6v.2z"/>
<path d="M367.8 200.6v.2zM367.8 200.6v.2z"/>
<path d="M367.8 200.6v.2zM367.8 200.6v.2z"/>
<path d="M367.8 200.6v.2zM367.8 200.6l.1 .2z"/>
<path d="M367.8 200.6l.1 .2zM367.9 200.6v.2zM367.9 200.6v.2zM367.9 200.6v.2z"/>
<path d="M367.9 200.6v.2zM367.9 200.6l.1 .2zM367.9 200.6l.1 .2zM367.9 200.6l.1 .2z"/>
<path d="M367.9 200.6l.1 .2zM367.9 200.6l.1 .2z"/>
<path d="M367.9 200.6l.1 .2zM368 200.6v.2z"/>
<path d="M368 200.6v.2zM368 200.6v.2z"/>
<path d="M368 200.6v.2zM368 200.6v.2z"/>
<path d="M368 200.6v.2zM368 200.6v.2z"/>
<path d="M368 200.6v.2zM368 200.6v.2z"/>
<path d="M368 200.6v.2zM368 200.6l.1 .3zM368 200.6l.1 .3z"/>
<path d="M368 200.6l.1 .3zM368 200.6l.1 .3zM368 200.6l.1 .4z"/>
<path d="M368.1 200.2h.2zM368.2 200.2l.1 1zM368.2 200.2l.1 1zM368.1 201.2h.2z"/>
<path d="M368 200.6l.1 .6zM368 200.6l.1 .6z"/>
<path d="M368 200.6l.1 .6zM368 200.5l.1 .7z"/>
<path d="M368 200.5l.1 .7zM368 200.5l.2 .7z"/>
<path d="M368 200.5l.2 .7zM368.1 200.5l.1 .7z"/>
<path d="M365.4 200.8h2.4zM365.3 200.7h2.5zM365.3 200.7l.1 .5zM365.3 200.7l.1 .5zM365.2 201.2h.2zM365.2 199.5v1.7zM365.2 199.5l.1 1.6zM365.2 199.5l1.6-1.1zM365.3 199.6l1.7-1.3zM365.7 198.4l1.3-.1zM365.7 198.3h1.3z"/>
<path d="M368.1 200.5l.1 .7zM368.1 200.5l.1 .7z"/>
<path d="M368.1 201v.2zM368.1 201v.2z"/>
<path d="M368.1 201v.2zM368.1 201v.2z"/>
<path d="M368.1 200.5l.1 .7zM368.1 200.5l.1 .7z"/>
<path d="M368.1 200.5l.1 .7zM368.1 200.5l.1 .7z"/>
<path d="M368.1 200.4l.1 .8zM368.1 200.4l.1 .8z"/>
<path d="M368.1 200.4l.1 .7zM368.1 200.4l.1 .7z"/>
<path d="M368.1 200.3l.1 .7zM368.1 200.3l.1 .7z"/>
<path d="M368.1 200.3l.1 .6zM368.1 200.3l.1 .6z"/>
<path d="M368.1 200.2l.1 .6zM368.1 200.2l.1 .6z"/>
</g>
<circle cx="367.8" cy="200.6" r=".18" fill="#000"/>
<g fill="none" stroke="#000" stroke-width=".36">
<path d="M353.5 199.2l11.9 .2M353.6 199.2l.1 .1M354 199.2l.2 .2M354.4 199.2l.3 .4M354.8 199.2l.5 .5M355.2 199.3l.6 .6M355.6 199.3l.8 .8M356 199.3l.9 .9M356.4 199.3l1 1.1M356.8 199.3l1.2 1.2M357.2 199.3l1.3 1.4M357.5 199.3l1.5 1.5"/>
<path d="M357.9 199.3l1.7 1.7M358 193.8l3.3 3.4M358.3 199.3l1.8 1.9M358.4 198a5.2 5.2 0 0 1 8-2.8 5.2 5.2 0 0 1-.1 8.5 5.2 5.2 0 0 1-7.9-3.1M358.7 199.3l2 2M359.1 199.3l2.1 2.2-3.3 3.2M359.5 199.3l2.3 2.3M359.9 199.3l2.4 2.5M360.3 199.3l2.5 2.6M360.7 199.3l2.7 2.8-.1 5.1M361.1 199.3l2.8 2.9M361.5 199.3l2.9 3.1"/>
<path d="M361.9 199.4l3.1 3.2M362.3 199.4l3.2 3.3M362.7 199.4l3.3 3.5M363 199.4l3.6 3.6M363.5 191.5l-.1 5.2M367.5 199.4l9.1 .2M368.9 194l-3.3 3.3M365.5 201.5l3.3 3.4"/>
</g>
<!-- layer: BORDER -->
<path d="M1.3 11.6h421.6v266.7h-421.6zM422.9 225h-122.5v53.3M300.4 243.7h122.5M300.4 265.6h122.5M300.5 275.1h122.4M329.2 265.6v9.5M348.1 265.6v9.5M369.1 265.6v9.5M390.4 265.6v9.5M403.5 265.6v9.5" fill="none" stroke="#000" stroke-width=".66"/>
<!-- layer: BORDER-NOTE -->
<path d="M352 242.3h45" fill="none" stroke="#007095" stroke-width=".36"/>
<g fill="none" stroke="#000" stroke-width=".31">
<path d="M301.1 277.4v-1.6l.4 1.6 .5-1.6v1.6M302.5 276.3h.1M302.5 277.2h.1M303.3 275.5l1 2.4M305.2 276.6l-.1-.2a.43 .43 0 0 0-.6 .5 .43 .43 0 0 0 .7 .2M305.2 276.3v1.1M305.6 276.3v1.1M306.1 276.3l-.5 .5M307 276.6l-.1-.2a.46 .46 0 0 0-.6 .5 .46 .46 0 0 0 .6 .4l.1-.2M307.4 276.6l.3-.3 .2 .1 .1 1M307.4 275.8v1.6M308.4 275.9h.1"/>
<path d="M308.5 276.3v1.1M308.9 276.6l.1-.2a.43 .43 0 0 1 .6 .5 .43 .43 0 0 1-.7 .2M308.9 275.8v1.6M310 276.3v1l.3 .1 .3-.3M310.6 276.3v1.1M311.7 276.6l-.3-.3-.4 .3 .6 .3v.4l-.3 .1-.3-.3M312 275.5l1 2.4M313.3 276.6l.1-.2a.46 .46 0 0 1 .5 .5 .46 .46 0 0 1-.5 .4l-.1-.2M313.3 276.3v1.6M314.3 276.3v1.1M314.8 276.3l-.5 .5M316.8 276.6l-.1-.2a.44 .44 0 0 0-.6 .5 .44 .44 0 0 0 .7 .2"/>
<path d="M316.8 275.8v1.6M317.2 275.5l1 2.4M318.5 277.4l.4-1.6 .5 1.6M318.6 276.9h.6M319.7 275.8v1.6M320.2 275.8v1.6M320.7 276.3l.3 1.1 .4-1.1M321 277.4l-.4 .5M321.5 276.6l.3-.3 .3 .1v1M321.5 276.3v1.1M322.6 277.5h1.1M324 275.8v1.6"/>
<path d="M324 276.6h.8M324.8 275.8v1.6M325.9 276.6l-.1-.2a.46 .46 0 0 0-.6 .5 .46 .46 0 0 0 .6 .4l.1-.2M325.9 276.3v1.1M326.3 275.8v1.6M326.7 275.8v1.6M327.2 276.7h1M328.7 276.1l.3-.3v1.6M329.6 276.7h1M331.8 276l-.2-.2-.5 .2 .1 .4 .4 .2a.42 .42 0 0 1 .1 .7 .42 .42 0 0 1-.6-.2M332.2 276.6h.7v-.7l-.7-.1v1.6M333.4 277.2l.1 .1"/>
<path d="M334.6 276.6l-.1-.2a.44 .44 0 0 0-.6 .5 .44 .44 0 0 0 .7 .2M334.6 275.8v1.6M335 276.3l.3 1.1 .2-1.1 .2 1.1 .2-1.1M336.9 276.3v1.5h-.5M336.9 276.6l-.1-.2a.43 .43 0 0 0-.5 .5 .43 .43 0 0 0 .6 .2"/>
<circle cx="315.4" cy="276.8" r=".48"/>
</g>
<!-- layer: Graphic Scale -->
<g fill="none" stroke="#000" stroke-width=".31">
<path d="M300.4 213.9h101.6v4.7h-101.6zM300.4 216.3h101.6M306.8 213.9v4.7M313.1 213.9v4.7M319.5 213.9v4.7M325.8 213.9v4.7M332.2 213.9v4.7M338.5 213.9v4.7M344.8 213.9v4.7M345.3 219.1h-.8l-.1 .7a.56 .56 0 0 1 .9 0 .56 .56 0 0 1-.1 .8 .56 .56 0 0 1-.8-.2M350.9 219.2a.79 .79 0 0 1 .9 .5 .79 .79 0 0 1-.5 1l-.6-.3v-.6zM351.2 213.9v4.7"/>
<path d="M363.9 213.9v4.7M376.6 213.9v4.7M389.3 213.9v4.7M391.6 212l.4-.3v1.6M393 211.4l-.2 .4M393.5 211.4l-.2 .4M395.4 212.4h1.4M395.4 212.8h1.4M398.9 212.1l.3-.4 .6 .3-1 1.3h1.1M400.6 211.7a.78 .78 0 0 1 .9 .6 .78 .78 0 0 1-.6 1l-.5-.3zM402 211.4l-.2 .4"/>
</g>
<g fill="#000" stroke="#000" stroke-width=".31">
<path d="M300.4 213.9l6.4 2.4v-2.4zM300.4 213.9l6.4 2.4h-6.4z"/>
<path d="M306.8 216.3l6.3 2.3v-2.3zM306.8 216.3l6.3 2.3h-6.3z"/>
<path d="M313.1 213.9l6.4 2.4v-2.4zM313.1 213.9l6.4 2.4h-6.4z"/>
<path d="M319.5 216.3l6.3 2.3v-2.3zM319.5 216.3l6.3 2.3h-6.3z"/>
<path d="M325.8 213.9l6.4 2.4v-2.4zM325.8 213.9l6.4 2.4h-6.4z"/>
<path d="M332.2 216.3l6.3 2.3v-2.3zM332.2 216.3l6.3 2.3h-6.3z"/>
<path d="M338.5 213.9l6.3 2.4v-2.4zM338.5 213.9l6.3 2.4h-6.3z"/>
<path d="M344.8 216.3l6.4 2.3v-2.3zM344.8 216.3l6.4 2.3h-6.4z"/>
<path d="M351.2 213.9l12.7 2.4v-2.4zM351.2 213.9l12.7 2.4h-12.7z"/>
<path d="M363.9 216.3l12.7 2.3v-2.3zM363.9 216.3l12.7 2.3h-12.7z"/>
<path d="M376.6 213.9l12.7 2.4v-2.4zM376.6 213.9l12.7 2.4h-12.7z"/>
<path d="M389.3 216.3l12.7 2.3v-2.3zM389.3 216.3l12.7 2.3h-12.7z"/>
</g>
<!-- layer: SQ FT - Allyn Hall Original Construction -->
<g fill="#0f0" stroke="#0f0" stroke-width=".31">
<path d="M371.7 40.1l.2 .1z"/>
<path d="M368.4 40.2h.2z"/>
<path d="M369.6 53.4h5.4z"/>
<path d="M355 25.5l10.3 6.8v-6.8zM355 25.5l10.3 6.8h-10.3z"/>
<path d="M355.1 32.3l10.2 3.3v-3.3zM355.1 32.3l10.2 3.3h-10.2z"/>
<path d="M358.5 35.6l6.8 .1zM358.5 35.6l6.8 .1z"/>
<path d="M358.5 35.7l4.4 4.5v-4.5zM358.5 35.7l4.4 4.5h-4.4z"/>
<path d="M358.5 40.2h6.7zM358.5 40.2h6.7z"/>
<path d="M378.4 40.2l.2 .1zM378.4 40.2l.2 .1z"/>
<path d="M375 40.2l.2 .1zM375 40.2l.2 .1z"/>
<path d="M371.7 40.2l.2 .1zM371.7 40.2l.2 .1z"/>
<path d="M368.4 40.2l.2 .1zM368.4 40.2l.2 .1z"/>
<path d="M358.6 40.2l6.6 .1v-.1zM358.6 40.2l6.6 .1h-6.6z"/>
<path d="M371.7 40.3h10zM368.6 40.3h13.1z"/>
<path d="M358.6 40.3h10zM358.6 40.3h10z"/>
<path d="M358.6 40.3l23.1 .1zM358.6 40.3l23.1 .1z"/>
<path d="M358.5 40.4l23.2 3.1v-3.1zM358.5 40.4l23.2 3.1h-23.2z"/>
<path d="M358.5 43.5l23.4 .2v-.2zM358.5 43.5l23.4 .2h-23.4z"/>
<path d="M358.5 43.7h23.2zM358.5 43.7h23.2z"/>
<path d="M358.2 43.7l23.5 .7v-.7zM358.2 43.7l23.5 .7h-23.5z"/>
<path d="M358.4 44.4l23.3 1.4v-1.4zM358.4 44.4l23.3 1.4h-23.3z"/>
<path d="M357.9 45.8l23.8 1v-1zM357.9 45.8l23.8 1h-23.8z"/>
<path d="M357.9 46.8l24 .1zM357.9 46.8l24 .1z"/>
<path d="M358.4 46.9l23.5 .1v-.1zM358.4 46.9l23.5 .1h-23.5z"/>
<path d="M358.4 47l23.3 .5v-.5zM358.4 47l23.3 .5h-23.3z"/>
<path d="M358.5 47.5l23.2 2v-2zM358.5 47.5l23.2 2h-23.2z"/>
<path d="M361.7 49.5l20 .7v-.7zM361.7 49.5l20 .7h-20z"/>
<path d="M361.7 50.2l18.4 .1v-.1zM361.7 50.2l18.4 .1h-18.4z"/>
<path d="M375 50.3l5.1 3.1v-3.1zM375 50.3l5.1 3.1h-5.1z"/>
<path d="M375 53.4h8.2zM375 53.4h8.2z"/>
<path d="M369.6 53.4l13.6 13.7v-13.7zM369.6 53.4l13.6 13.7h-13.6z"/>
</g>
<!-- layer: SQ FT - KITCHEN -->
<g fill="#dd6e00" stroke="#dd6e00" stroke-width=".31">
<path d="M354.8 40.2h3.7z"/>
<path d="M353.6 40.2l1.2 .1z"/>
<path d="M351.5 32.3l3.6 3.1v-3.1zM351.5 32.3l3.6 3.1h-3.6z"/>
<path d="M343.1 35.4l12 .2zM343.1 35.4l12 .2z"/>
<path d="M343.1 35.6l15.4 .1zM343.1 35.6l15.4 .1z"/>
<path d="M343.1 35.7l15.4 3.6v-3.6zM343.1 35.7l15.4 3.6h-15.5z"/>
<path d="M343.1 39.3l15.4 .9v-.9zM343.1 39.3l15.4 .9h-15.4z"/>
<path d="M343.1 40.2h11.7zM343.1 40.2h11.7z"/>
</g>
<!-- layer: SQ FT - STUDENT SERVICES WING -->
<g fill="#0ff" stroke="#0ff" stroke-width=".31">
<path d="M354.8 40.2h3.7z"/>
<path d="M331.4 39.7l7.7 .2v-.2zM331.4 39.7l7.7 .2h-7.7z"/>
<path d="M331.4 39.9l9 .3v-.3zM331.4 39.9l9 .3h-9z"/>
<path d="M354.8 40.2l3.7 .1zM354.8 40.2l3.7 .1z"/>
<path d="M331.4 40.2l22.2 .1zM331.4 40.2l22.2 .1z"/>
<path d="M331.4 40.3l27.1 3.4v-3.4zM331.4 40.3l27.1 3.4h-27.1z"/>
<path d="M331.4 43.7l26.8 .7v-.7zM331.4 43.7l26.8 .7h-26.8z"/>
<path d="M331.4 44.4l27 1.4v-1.4zM331.4 44.4l27 1.4h-27z"/>
<path d="M331.4 45.8l26.5 1.1v-1.1zM331.4 45.8l26.5 1.1h-26.5z"/>
<path d="M331.4 46.9l27 .6v-.6zM331.4 46.9l27 .6h-27z"/>
<path d="M331.4 47.5l27.1 2v-2zM331.4 47.5l27.1 2h-27.1z"/>
<path d="M331.4 49.5h27.1zM331.4 49.5h27.1z"/>
<path d="M340.6 49.5l17.9 .9v-.9zM340.6 49.5l17.9 .9h-17.9z"/>
<path d="M331.4 49.5l7.8 .9v-.9zM331.4 49.5l7.8 .9h-7.8z"/>
<path d="M354.9 40.2l3.7-.1zM354.7 40.1h3.9zM354.7 40.1l.2 .3zM354.7 40.1l.2 .3zM353.5 40.4h1.4zM353.5 40.4l1.2-.1zM353.7 40.1l-.2 .2zM340.4 40.3l13.3-.2zM340.4 40.1h13.3z"/>
</g>
<circle cx="340.4" cy="40.2" r=".18" fill="#0ff"/>
<path d="M340.3 40l.1 .2zM340.3 40l.1-.2v.4zM339.1 40l1.3-.2zM339.1 40l1.3-.2zM339.1 39.7v.3zM339.1 39.7l.1-.1v.2zM331.5 39.7l7.7-.1zM331.4 39.6h7.8zM331.4 39.6l.1 10.7zM331.4 39.6v10.9zM331.5 50.3l-.1 .2 7.8-.2zM331.4 50.5h7.9zM339.2 49.4l.1 1.1zM339.2 49.4l.1 1.1zM339.2 49.4h1.4zM339.3 49.6l1.3-.2zM340.5 49.6l.1 .7v-.9zM340.5 49.6v.9zM340.6 50.3l-.1 .2 18-.2zM340.5 50.5h18.1zM358.5 49.5l.1 1zM358.5 49.5l.1 1zM358.5 47.6l.1 1.9zM358.5 47.6l.1-.1v2zM358.4 47.6l.2-.1zM358.5 47.5l-.1 .1zM358.4 46.9v.7zM358.4 46.9l.1-.1v.7zM357.8 46.9l.7-.1zM357.8 46.9l.7-.1zM357.8 45.7v1.2zM357.8 45.7l.2 1.1zM357.8 45.7h.6zM358 45.9h.5zM358.4 44.5l.1 1.4zM358.5 44.3v1.6zM358.1 44.5l.4-.2zM358.1 44.5l.4-.2zM358.1 43.7v.8zM358.1 43.7l.1 .6zM358.1 43.7h.4zM358.2 43.8h.4zM358.5 40.3l.1 3.5zM358.5 40.3l.1 3.5zM358.5 40.3l.1 .1zM358.5 40.3l.1 .1zM358.5 40.2l.1 .2zM358.5 40.2l.1 .2z" fill="#0ff" stroke="#0ff" stroke-width=".31"/>
<!-- layer: SQ FT - KITCHEN -->
<circle cx="343.1" cy="40.2" r=".18" fill="#dd6e00"/>
<g fill="#dd6e00" stroke="#dd6e00" stroke-width=".31">
<path d="M343 39.4l.2 .8zM343 39.4l.2-.2v1zM343 39.4l.2-.2zM343 39.4l.2-.2zM343 35.6v3.8zM343 35.6l.1 3.6z"/>
<path d="M343 35.4l.1 .4zM343 35.4l.1 .4zM343 35.4h8.4zM343.1 35.5h8.4zM351.4 32.2l.1 3.3zM351.4 32.2l.1 3.3zM351.4 32.2h3.7zM351.5 32.3l3.6-.1z"/>
</g>
<path d="M343 35.6l.1 .2" fill="none" stroke="#dd6e00" stroke-width=".31"/>
<!-- layer: SQ FT - Allyn Hall Original Construction -->
<g fill="#0f0" stroke="#0f0" stroke-width=".31">
<path d="M355 32.3l.1-.1z"/>
<path d="M358.4 39.2l.1 1zM358.4 39.2l.1 1z"/>
<path d="M358.4 37.2l.1 1.3zM358.4 37.2l.1 1.3z"/>
<path d="M358.4 35.6l.1 1zM358.4 35.6l.1 1z"/>
<path d="M357.1 35.7l1.4-.2zM357.1 35.5h1.4z"/>
<path d="M355.1 35.7l1.4-.2zM355.1 35.5h1.4z"/>
<path d="M355.1 34.2l.1 1.4zM355.1 34.2l.1 1.4z"/>
<path d="M355.1 32.3l.1 1.3zM355.1 32.3l.1 1.3z"/>
</g>
<path d="M355.1 32.3h.1M355.1 35.5v.2M358.4 35.6h.1" fill="none" stroke="#0f0" stroke-width=".31"/>
<circle cx="355" cy="32.3" r=".18" fill="#0f0"/>
<g fill="#0f0" stroke="#0f0" stroke-width=".31">
<path d="M355 25.4h10.4zM355 25.5l10.4-.1zM365.2 25.5l.2 10.3v-10.4zM365.2 25.5l.2 10.3zM363 35.8h2.4zM362.9 35.7h2.3zM362.9 35.7l.1 4.4zM362.9 35.7v4.5zM363 40.1l-.1 .1 2.4-.1zM362.9 40.2l2.4-.1zM365.3 40.1l-.1 .1zM365.2 40.2v.2zM365.3 40.3l-.1 .1 3.1-.1zM365.2 40.4h3.2zM368.3 40.1l.1 .3zM368.3 40.1l.1 .3zM368.3 40.1h.4zM368.4 40.2l.3-.1zM368.7 40.1l-.2 .1zM368.5 40.2v.2zM368.5 40.4l3.1-.1zM368.5 40.4h3.3zM371.6 40.1l.2 .3zM371.6 40.1l.2 .3zM371.6 40.1h.4zM371.8 40.2l.2-.1zM372 40.1l-.2 .1zM371.8 40.2v.2zM372 40.3l-.2 .1 3.2-.1zM371.8 40.4h3.3zM375 40.1l.1 .3zM375 40.1l.1 .3zM375 40.1h.3zM375.1 40.2l.2-.1zM375.3 40.1l-.1 .1zM375.2 40.2v.2zM375.3 40.3l-.1 .1 3.1-.1zM375.2 40.4h3.3zM378.3 40.1l.2 .3zM378.3 40.1l.2 .3zM378.3 40.1h.3zM378.5 40.2l.1-.1zM378.6 40.1l-.1 .1zM378.5 40.2v.2zM378.6 40.3l-.1 .1 3.1-.1zM378.5 40.4h3.3zM381.6 40.1l.2 .3zM381.6 40.1l.2 .3zM381.6 40.1h.4zM381.8 40.2l.2-.1zM382 40.1v.3zM381.8 40.2l.2 .2zM381.8 40.3l.2 .1zM381.7 40.3l.1 .1zM381.7 40.3l.1 3.1zM381.7 40.3v3.3zM381.8 43.4l-.1 .2 .3-.2zM381.7 43.6l.3-.2zM382 43.4v.4zM381.8 43.6l.2 .2zM381.8 43.6l.2 .2zM381.7 43.6l.1 .2zM381.7 43.6l.1 3.2zM381.7 43.6v3.3zM381.8 46.8l-.1 .1 .3-.1zM381.7 46.9l.3-.1zM382 46.8v.3zM381.8 46.9l.2 .2zM381.8 47l.2 .1zM381.7 47l.1 .1zM381.7 47l.1 3.1zM381.7 47v3.2zM381.8 50.1l-.1 .1 .3-.1zM381.7 50.2l.3-.1zM382 50.1v.3zM381.8 50.2l.2 .2zM381.6 50.4h.4zM381.8 50.3l-.2 .1zM381.6 50.2v.2zM381.6 50.2l.2-.1zM380.2 50.2l1.6-.1zM380.1 50.1h1.7zM380.1 50.1l.1 3.3zM380.1 50.1v3.4zM380.2 53.4l-.1 .1 3.2-.1zM380.1 53.5l3.2-.1zM383.1 53.5l.2 13.6v-13.7zM383.1 53.5l.2 13.6zM376.2 67.1h7.1zM376.2 67h6.9zM375.4 67.1l.8-.1zM375.4 67h.8zM369.5 67.1l5.9-.1zM369.5 67.1l5.9-.1zM369.5 53.4v13.7zM369.5 53.4l.1 13.6zM369.5 53.4h5.5zM369.6 53.5h5.5zM375 50.4l.1 3.1zM375.1 50.3v3.2zM374.2 50.4l.9-.1zM374.2 50.3h.9zM361.6 50.4l12.6-.1zM361.8 50.3h12.4l-12.6 .1zM361.6 49.5v.9zM361.8 49.4v.9zM358.6 49.5l3.2-.1zM358.6 49.4h3.2z"/>
<path d="M354.9 25.5l.2 6.8zM354.9 25.5l.2 6.8z"/>
</g>
<!-- layer: 0 -->
<path d="M339.4 30.5l.6 12v-11.4zM339.4 30.5l.6 12-.6 .7zM340 42.5l-.6 .7 29.8-.7zM339.4 43.2l29.8-.7 .7 .7zM369.2 21.7v20.8l.7 .7zM369.2 21.7l.7-.6v22.1zM352.9 21.7h16.3l.7-.6zM352.3 21.1h17.6l-17 .6zM352.3 21.1l.6 10v-9.4zM352.3 21.1l.6 10-.6-.6zM340 31.1h12.9l-.6-.6zM339.4 30.5h12.9l-12.3 .6z" fill="#000" stroke="#000" stroke-width=".31"/>
<path d="M357.3 77.2h19.8v6h-19.8z" fill="none" stroke="#000" stroke-width=".31"/>
<text font-size="6.7" x="315.4" y="231.2">WRIGHT STATE UNIVERSITY</text>
<g font-size="5.3">
<text x="328.4" y="250.2">ALLYN HALL FLOOR PLAN</text>
<text x="323.3" y="256.6">FIRST FLOOR - THE HANGAR</text>
<text x="350.6" y="262.9">AL - 0001</text>
<text x="378.4" y="274.5">/</text>
</g>
<g font-size="4.4">
<text x="299.5" y="214.5">GRAPHIC SCALE</text>
<text x="298.1" y="221.9">40</text>
<text x="304.4" y="221.9">35</text>
<text x="310.8" y="221.9">30</text>
<text x="317.1" y="221.9">25</text>
<text x="323.5" y="221.9">20</text>
<text x="330.2" y="221.9">15</text>
<text x="336.5" y="221.9">10</text>
<text x="361.9" y="221.9">10</text>
<text x="374.3" y="221.9">20</text>
<text x="387" y="221.9">30</text>
<text x="399.7" y="221.9">40</text>
<text x="325.9" y="237.1">Facilities Management and Services</text>
</g>
<g font-size="3.7" fill="#dd6e00">
<text x="328.2" y="24.8">ALLYN HALL</text>
<text x="331.1" y="29.3">KITCHEN</text>
</g>
<g font-size="3.7" fill="#0f0">
<text x="391.5" y="45.6">ALLYN HALL</text>
<text x="393.6" y="50.1">ORIGINAL</text>
<text x="387.6" y="54.6">CONSTRUCTION</text>
</g>
<g font-size="3.7" fill="#0ff">
<text x="318.4" y="64.9">STUDENT SERVICES WING</text>
<text x="331.7" y="60.4">ALLYN HALL</text>
</g>
<text font-size="3.7" x="358" y="81.3">KEY PLAN</text>
<g font-size="3.5">
<text x="129.8" y="100.9">DN</text>
<text x="26.5" y="195.8">%%U134B</text>
<text x="50.8" y="195.8">%%U126C</text>
<text x="63.5" y="195.8">%%U126B</text>
<text x="89.6" y="195.8">%%U124C</text>
<text x="301.1" y="269.1">BY</text>
<text x="329.9" y="269.1">DATE</text>
<text x="348.8" y="269.1">SCALE</text>
<text x="369.7" y="269.1">SEQUENCE</text>
<text x="391" y="269.1">DWG#</text>
<text x="404.7" y="269.1">REVISION</text>
<text x="301.1" y="273.8">D. KENDRICK</text>
<text x="329.6" y="273.8">10/09/2000</text>
<text x="348.8" y="273.8">1&quot;=20'</text>
<text x="375.7" y="273.8">8</text>
<text x="380.7" y="273.8">12</text>
<text x="391" y="273.8">3368</text>
<text x="404.5" y="273.8">6/8/2017</text>
</g>
<text font-size="3.3" x="326.3" y="241.6">(937) 775-2587 - facilities_planning@wright.edu</text>
</svg>
